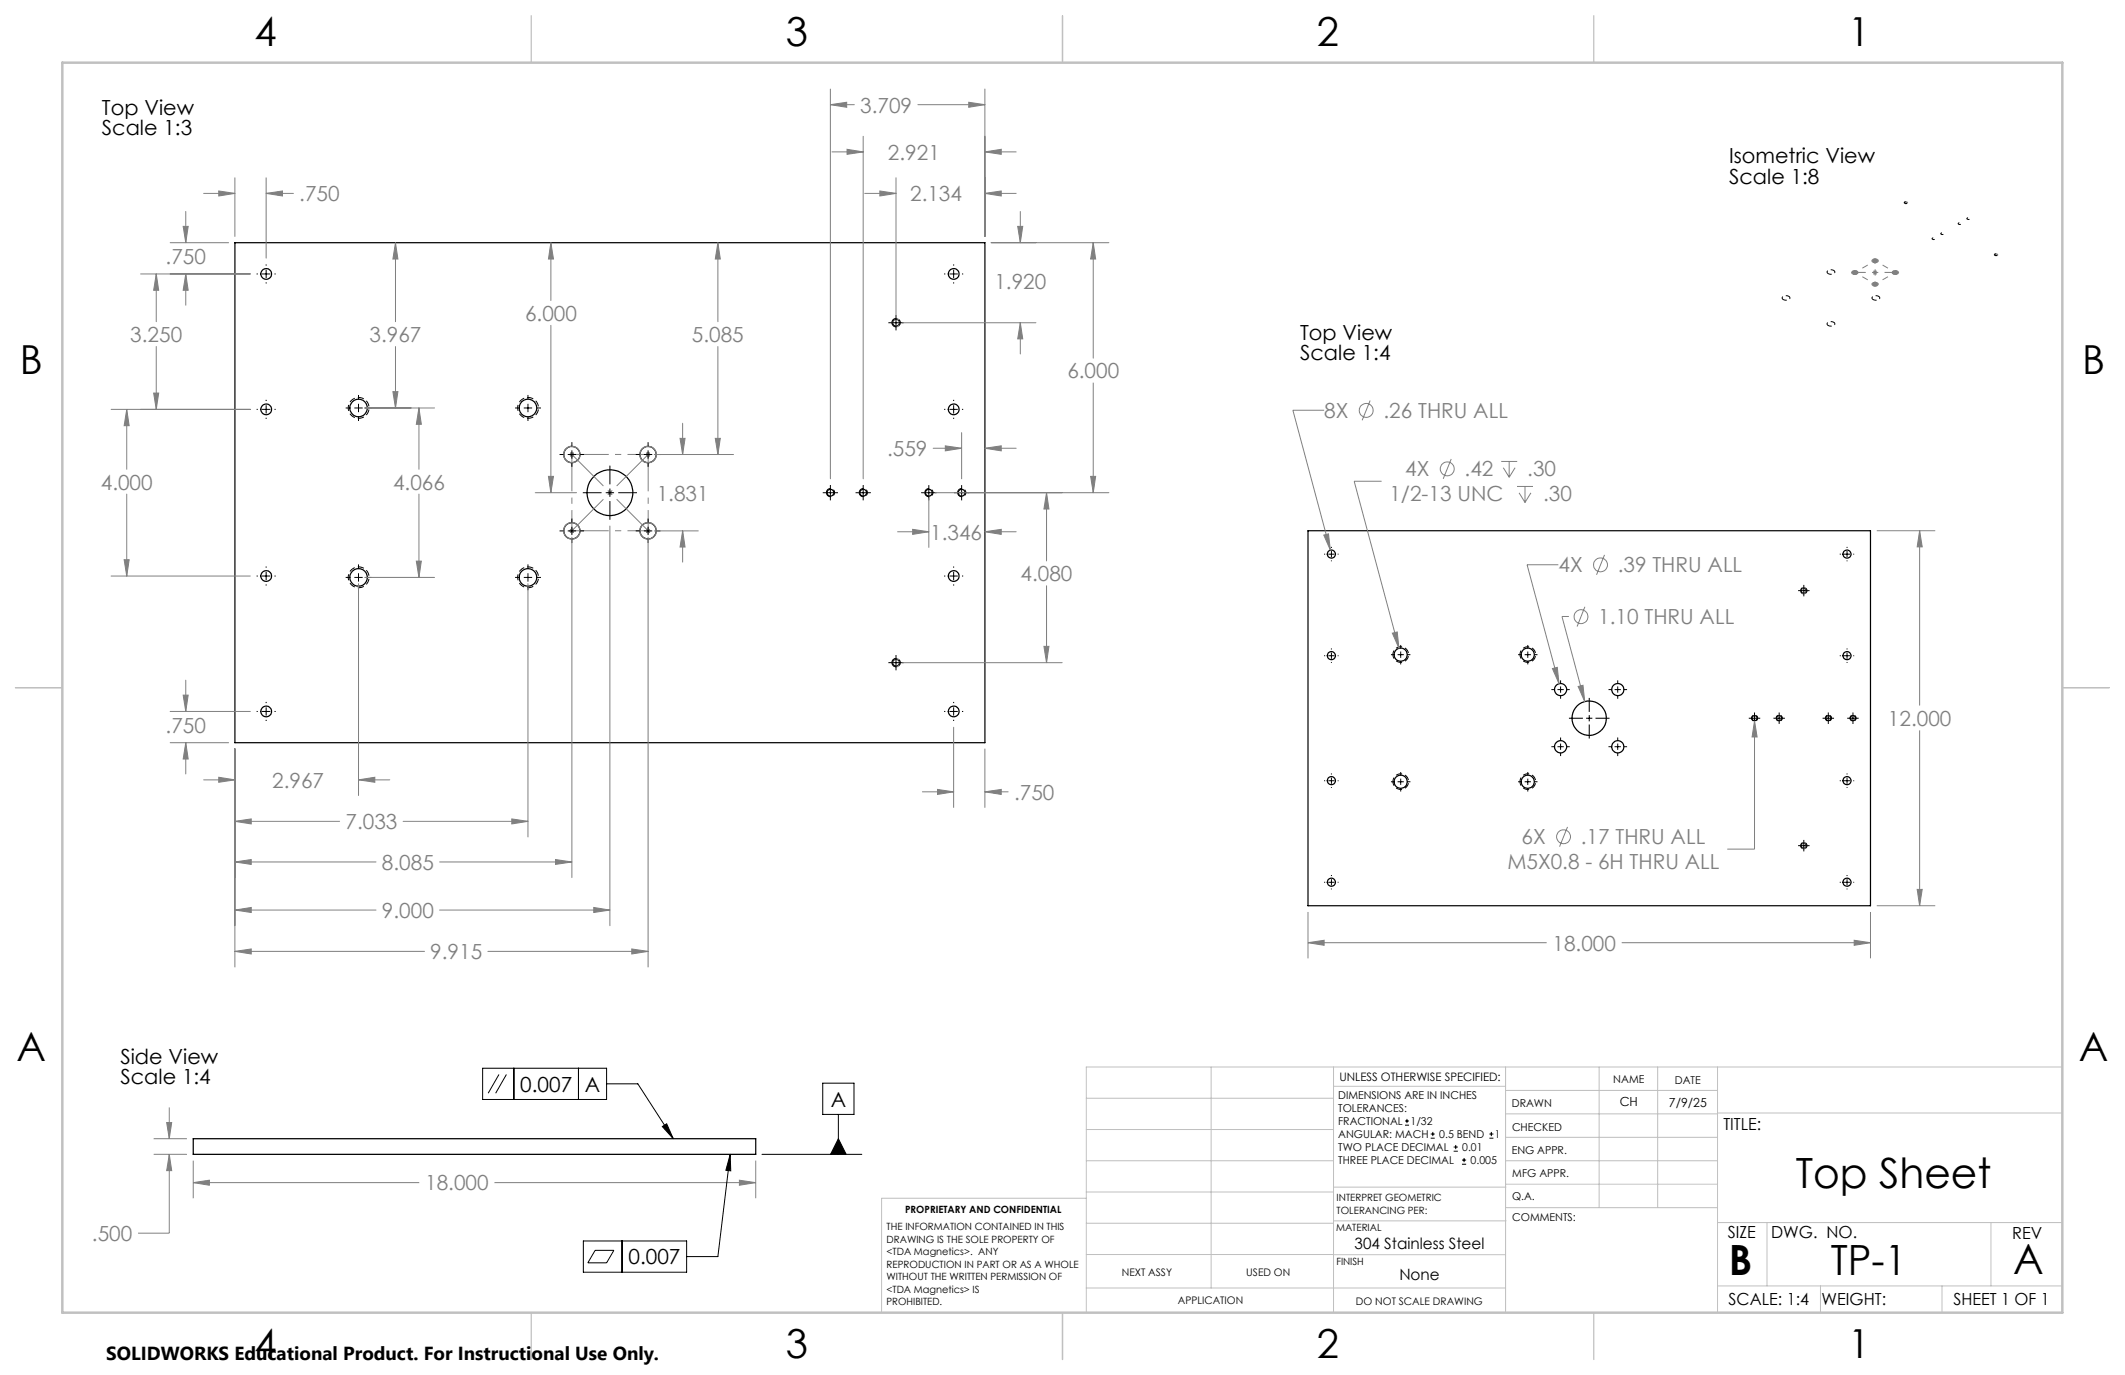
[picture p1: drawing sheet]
<svg xmlns="http://www.w3.org/2000/svg" width="432mm" height="279mm" viewBox="0 0 432 279" stroke-linecap="round" stroke-linejoin="round" font-family="sans-serif">
<g fill="none" stroke="#000" stroke-width=".25">
<path d="M47.7 49.3h152.4v101.6h-152.4zM265.8 107.8h114.3v76.2h-114.3zM39.3 231.4h114.3v3.2h-114.3z"/>
<circle cx="54.1" cy="55.7" r="1.09"/>
<circle cx="193.8" cy="55.7" r="1.09"/>
<circle cx="182.1" cy="65.6" r=".7"/>
<circle cx="54.1" cy="83.2" r="1.09"/>
<circle cx="72.9" cy="82.9" r="1.79"/>
<circle cx="107.3" cy="82.9" r="1.78"/>
<circle cx="116.2" cy="92.4" r="1.65"/>
<circle cx="131.7" cy="92.4" r="1.65"/>
<circle cx="193.8" cy="83.2" r="1.09"/>
<circle cx="54.1" cy="117" r="1.09"/>
<circle cx="72.9" cy="117.3" r="1.79"/>
<circle cx="107.3" cy="117.3" r="1.78"/>
<circle cx="116.2" cy="107.9" r="1.66"/>
<circle cx="123.9" cy="100.1" r="4.7"/>
<circle cx="131.7" cy="107.9" r="1.66"/>
<circle cx="168.7" cy="100.1" r=".7"/>
<circle cx="175.4" cy="100.1" r=".7"/>
<circle cx="188.7" cy="100.1" r=".7"/>
<circle cx="193.8" cy="117" r="1.09"/>
<circle cx="195.4" cy="100.1" r=".7"/>
<circle cx="270.5" cy="112.6" r=".83"/>
<circle cx="375.3" cy="112.6" r=".83"/>
<circle cx="182.1" cy="134.7" r=".7"/>
<circle cx="270.5" cy="133.2" r=".83"/>
<circle cx="284.6" cy="133" r="1.34"/>
<circle cx="310.4" cy="133" r="1.34"/>
<circle cx="366.5" cy="120" r=".52"/>
<circle cx="375.3" cy="133.2" r=".83"/>
<circle cx="54.1" cy="144.6" r="1.09"/>
<circle cx="193.8" cy="144.6" r="1.09"/>
<circle cx="270.5" cy="158.6" r=".83"/>
<circle cx="284.6" cy="158.9" r="1.34"/>
<circle cx="310.4" cy="158.9" r="1.34"/>
<circle cx="317.1" cy="151.8" r="1.24"/>
<circle cx="317.1" cy="140.1" r="1.24"/>
<circle cx="322.9" cy="145.9" r="3.5"/>
<circle cx="328.7" cy="151.8" r="1.25"/>
<circle cx="328.7" cy="140.1" r="1.25"/>
<circle cx="356.5" cy="145.9" r=".53"/>
<circle cx="361.5" cy="145.9" r=".52"/>
<circle cx="371.5" cy="145.9" r=".53"/>
<circle cx="375.3" cy="158.6" r=".83"/>
<circle cx="376.5" cy="145.9" r=".53"/>
<circle cx="270.5" cy="179.3" r=".83"/>
<circle cx="366.5" cy="171.9" r=".52"/>
<circle cx="375.3" cy="179.3" r=".83"/>
</g>
<g fill="none" stroke="#000" stroke-width=".2">
<path d="M52.1 55.7h.3M53.2 55.7h1.7M54.1 53.7v.3M54.1 54.8v1.7M54.1 57.4v.2M55.8 55.7h.2M191.8 55.7h.3M192.9 55.7h1.7M193.8 53.7v.3M193.8 54.8v1.7M193.8 57.4v.2M195.5 55.7h.2"/>
<path d="M180.5 65.6h3.1M182.1 64v3.1M52.1 83.2h.3M53.2 83.2h1.7M54.1 81.2v.3M54.1 82.3v1.7M54.1 84.9v.2M55.8 83.2h.2M70.2 82.9h1M72 82.9h1.7M72.8 80.3v.9M72.8 82.1v1.6"/>
<path d="M72.8 84.6v.9M74.5 82.9h1M104.7 82.9h.9M106.4 82.9h1.7M107.3 80.3v.9M107.3 82.1v1.6M107.3 84.6v.9M109 82.9h.9M113.7 92.4h.8M115.4 92.4h1.7M116.2 89.9v.8M116.2 91.5v1.7"/>
<path d="M116.2 94.1v.8M117.9 92.4h.8M123.9 94.6v3.8M123.9 99.3v1.7M129.2 92.4h.8M130.8 92.4h1.7M131.7 89.9v.8M131.7 91.5v1.7M131.7 94.1v.8M133.4 92.4h.8M168.7 98.6v3.1M175.4 98.6v3.1"/>
<path d="M188.7 98.6v3.1M191.8 83.2h.3M192.9 83.2h1.7M193.8 81.2v.3M193.8 82.3v1.7M193.8 84.9v.2M195.4 98.6v3.1M195.5 83.2h.2M52.1 117.1h.3M53.2 117.1h1.7M54.1 115.1v.3M54.1 116.2v1.7"/>
<path d="M54.1 118.7v.3M55.8 117.1h.2M70.2 117.3h1M72 117.3h1.7M72.8 114.7v.9M72.8 116.5v1.7M72.8 119v.9M74.5 117.3h1M104.7 117.3h.9M106.4 117.3h1.7M107.3 114.7v.9M107.3 116.5v1.7"/>
<path d="M107.3 119v.9M109 117.3h.9M113.7 107.9h.8M115.4 107.9h1.7M116.2 105.4v.8M116.2 107v1.7M116.2 109.6v.7M117.9 107.9h.8M118.4 100.1h3.8M123.1 100.1h1.7M123.9 101.8v3.8M125.6 100.1h3.8"/>
<path d="M129.2 107.9h.8M130.8 107.9h1.7M131.7 105.4v.8M131.7 107v1.7M131.7 109.6v.7M133.4 107.9h.8M167.2 100.1h3.1M173.8 100.1h3.2M187.2 100.1h3.1M191.8 117.1h.3M192.9 117.1h1.7M193.8 115.1v.3"/>
<path d="M193.8 116.2v1.7M193.8 118.7v.3M193.9 100.1h3.1M195.5 117.1h.2M269.1 112.6h.2M269.9 112.6h1.3M270.5 111.1v.2M270.5 112v1.2M270.5 113.9v.2M271.8 112.6h.2M366.5 118.9v2.3M373.8 112.6h.3"/>
<path d="M374.7 112.6h1.3M375.3 111.1v.2M375.3 112v1.2M375.3 113.9v.2M376.6 112.6h.2M180.5 134.7h3.1M182.1 133.1v3.1M269.1 133.2h.2M269.9 133.2h1.3M270.5 131.8v.2M270.5 132.6v1.3M270.5 134.5v.2"/>
<path d="M271.8 133.2h.2M282.6 133h.8M284 133h1.3M284.6 131.1v.7M284.6 132.4v1.3M284.6 134.3v.7M285.9 133h.7M308.5 133h.7M309.8 133h1.3M310.4 131.1v.7M310.4 132.4v1.3M310.4 134.3v.7"/>
<path d="M311.7 133h.7M317.1 138.3v.6M317.1 139.5v1.3M328.7 138.3v.6M328.7 139.5v1.3M365.4 120h2.3M373.8 133.2h.3M374.7 133.2h1.3M375.3 131.8v.2M375.3 132.6v1.3M375.3 134.5v.2M376.6 133.2h.2"/>
<path d="M52.1 144.6h.3M53.2 144.6h1.7M54.1 142.6v.3M54.1 143.7v1.7M54.1 146.3v.2M55.8 144.6h.2M191.8 144.6h.3M192.9 144.6h1.7M193.8 142.6v.3M193.8 143.7v1.7M193.8 146.3v.2M195.5 144.6h.2"/>
<path d="M269.1 158.6h.2M269.9 158.6h1.3M270.5 157.2v.2M270.5 158v1.3M270.5 159.9v.2M271.8 158.6h.2M282.6 158.9h.8M284 158.9h1.3M284.6 156.9v.7M284.6 158.2v1.3M285.9 158.9h.7M308.5 158.9h.7"/>
<path d="M309.8 158.9h1.3M310.4 156.9v.7M310.4 158.2v1.3M311.7 158.9h.7M315.2 140.1h.6M315.2 151.7h.6M316.5 140.1h1.2M316.5 151.7h1.2M317.1 141.4v.6M317.1 149.9v.6M317.1 151.1v1.3M317.1 153v.6"/>
<path d="M318.4 140.1h.6M318.4 151.7h.6M318.8 145.9h2.9M322.3 145.9h1.3M322.9 141.8v2.9M322.9 145.3v1.3M322.9 147.2v2.9M324.2 145.9h2.9M326.8 140.1h.6M326.8 151.7h.6M328.1 140.1h1.3M328.1 151.7h1.3"/>
<path d="M328.7 141.4v.6M328.7 149.9v.6M328.7 151.1v1.3M328.7 153v.6M330 140.1h.6M330 151.7h.6M355.4 145.9h2.3M356.5 144.8v2.3M360.4 145.9h2.3M361.5 144.8v2.3M370.3 145.9h2.4M371.5 144.8v2.3"/>
<path d="M373.8 158.6h.3M374.7 158.6h1.3M375.3 157.2v.2M375.3 158v1.3M375.3 159.9v.2M375.4 145.9h2.3M376.5 144.8v2.3M376.6 158.6h.2M269.1 179.3h.2M269.9 179.3h1.3M270.5 177.8v.2M270.5 178.6v1.3"/>
<path d="M271.8 179.3h.2M284.6 160.1v.7M310.4 160.1v.7M365.4 171.8h2.3M366.5 170.7v2.3M373.8 179.3h.3M374.7 179.3h1.3M375.3 177.8v.2M375.3 178.6v1.3M376.6 179.3h.2M270.5 180.6v.1M375.3 180.6v.1"/>
<path d="M98.1 217.1h25.2v6.3h-25.2zM101.4 218.3l-2.2 3.8M102.9 218.3l-2.2 3.8M104.4 217.1v6.3M117.5 217.1v6.3M123.3 220.2h6.3l7.2 11.2M134.6 228.9l.9-.5 1.3 3zM148.4 234.6l-2.5 20.7h-6.4M148.4 234.6l.1 3.3-1-.1zM154.8 234.6h20.3M167.2 220.1h6.3v6.3h-6.3zM170.4 226.4v8.2"/>
<path d="M170.4 231.4l1.5 3.2h-3.1zM285.5 228.6h.8M285.5 227.8h.8M285.9 227.4v.8M290.7 231.3h.8M290.7 230.4h.8M291.1 230v.9M295.4 233.9h.8M295.4 233.1h.8M295.8 232.7v.8M297.1 236.6h.8M297.1 235.7h.8"/>
<path d="M297.5 235.3v.8M302.6 231.3h.9M302.6 230.4h.9M303 230v.9M118.5 252.2h21v6.3h-21zM120.9 254.1h3.8l-1.4 2.5h-3.8zM126.4 252.2v6.3"/>
</g>
<g fill="none" stroke="#808080" stroke-width=".2">
<path d="M168.7 18.1v79.2M200.1 18.1v29.9M41.4 39.3h6.3M44.4 38.8l3.3 .5-3.3 .5zM47.7 36.1v11.9M54.1 39.3h5.5M54.1 36.1v16.4M54.1 39.3l3.3-.5v1zM168.7 21.3l3.3-.5v1zM168.7 21.3h4.9M169.1 30.9h6.3M172.1 30.3l3.3 .6-3.3 .5z"/>
<path d="M175.4 27.7v69.6M175.7 39.3h6.4M178.8 38.8l3.3 .5-3.3 .5zM182.1 36.1v28.2M186.5 21.3h13.6M196.8 20.8l3.3 .5-3.3 .5zM200.1 39.3l3.3-.5v1zM200.1 30.9l3.3-.6v1.1zM200.1 39.3h6.4M200.1 30.9h6.4M28.6 55.7h22.3M31.7 55.7v9.7"/>
<path d="M31.8 55.7l.4 3.3h-1zM34.6 49.3h11.9M37.2 46h1l-.5 3.3zM37.7 43v6.3M37.7 55.7v6.3M37.7 55.7l.5 3.3h-1zM80.4 49.3v16.1M80.4 49.3l.5 3.3h-1.1zM111.9 49.3l.6 3.3h-1.1zM111.9 49.3v11.8M145.9 49.3v16.1M145.9 49.3l.5 3.3h-1.1z"/>
<path d="M201.4 49.3h23.9M206.8 46h1l-.5 3.3zM207.3 43v6.3M222.1 49.3v23.5M222.1 49.3l.5 3.3h-1zM376.4 55.4h1M376.6 55l.7 .7M376.9 54.9v1M377.3 55l-.7 .7M380.5 55.4h1M380.5 53h1M380.5 57.7h1"/>
<path d="M380.6 55l.8 .7M380.6 52.6l.8 .7M380.6 57.4l.8 .7M381 52.5v1M381 54.9v1M381 57.3v.9M381.4 55l-.8 .7M381.4 52.6l-.8 .7M381.4 57.4l-.8 .7M384.6 55.4h1M384.8 55l.7 .7M385.1 54.9v1"/>
<path d="M385.5 55l-.7 .7M31.2 79.9h1l-.4 3.3zM31.7 70.4v12.8M79.8 79.6h1.1l-.5 3.3zM80.4 70.4v12.5M111.9 66.1v34M145.9 70.4v22M183.3 65.6h27.2M207.3 65.6v6.3M207.3 65.6l.5 3.3h-1zM222.1 77.8v22.3M22.6 83.2h28.3"/>
<path d="M25.8 83.2l.4 3.3h-1zM25.8 83.2v12.2M74.1 82.9h14.2M85.1 82.9v12.5M85.1 82.9l.5 3.3h-1zM111.4 96.8h1.1l-.6 3.3zM115.7 92.4h1M115.9 92l.7 .7M116.2 91.9v1M116.6 92l-.7 .7M123.6 99.8l.7 .7M123.9 99.6v1"/>
<path d="M124.3 99.8l-.7 .7M131.2 92.4h1M131.3 92l.7 .7M131.7 91.9v1M132 92l-.7 .7M133 92.4h16M138.2 89.1h1l-.5 3.3zM138.7 86v6.4M145.3 89.1h1.1l-.5 3.3zM189.6 91.1h5.8M192.1 90.6l3.3 .5-3.3 .5zM195.4 87.9v9.4"/>
<path d="M200.1 91.1l3.3-.5v1zM200.1 91.1h6.4M221.6 96.8h1l-.5 3.3zM269.1 83.4h-6.4l7.6 28.4M278.4 81.4l-1.6 4M280.7 97.8h-5.5l9.1 33.9M294.9 93.3l-1.6 4M305 93.8h3.3M305.5 95l1.2 2M306.7 93.8v3.2M307.9 95l-1.2 2M308.3 98.8h3.2"/>
<path d="M309.9 98.8v3.3M22.6 117.1h28.3M25.2 113.7h1l-.4 3.4zM25.8 100.4v16.7M72.8 118.6v43M74.1 117.3h14.2M84.6 114h1l-.5 3.3zM85.1 100.4v16.9M107.3 118.6v51.5M108.8 100.1h8.4M115.7 107.9h1M115.9 107.5l.7 .7"/>
<path d="M116.2 107.4v1M116.2 109.1v69.2M116.6 107.5l-.7 .7M123.4 100.1h1M123.9 106.9v81.2M131.2 107.9h1M131.3 107.5l.7 .7M131.7 107.4v1M131.7 109.1v87.4M132 107.5l-.7 .7M133 107.9h8.9M138.7 107.9v6.3"/>
<path d="M138.7 107.9l.5 3.3h-1zM182.4 108.1h6.3M185.5 107.6l3.2 .5-3.2 .5zM188.7 101.4v9.8M190 100.1h35.3M200.1 108.1l3.3-.5v1zM200.1 108.1h6.4M212.7 100.1l.4 3.3h-1zM212.7 100.1v13.9M212.7 119v15.7M269 108.7l.9-.2 .4 3.3zM308.7 100.2l1.2 1.9"/>
<path d="M311.1 100.2l-1.2 1.9M316.7 114.8h-6.4l6.5 24.1M326 112.7l-1.6 4.1M381.4 107.8h11.8M390.1 107.8v35.6M390.1 107.8l.5 3.3h-1zM37.7 138.2v6.4M183.3 134.7h32.5M212.1 131.3h1l-.4 3.4zM282.9 128.7l1-.3 .4 3.3zM315.5 135.9l.9-.3 .4 3.3zM318.8 125.3h-1.4l4.6 17.3"/>
<path d="M320.7 139.5l1-.3 .3 3.4zM322.1 123.3l-1.6 4M34.6 144.6h16.3M34.6 150.9h11.9M37.2 141.3h1l-.5 3.3zM37.7 150.9v6.4M37.7 150.9l.5 3.3h-1zM41.4 158.5h6.3M44.4 157.9l3.3 .6-3.3 .5zM47.7 152.2v44.3M72.8 158.5h6.4M72.8 158.5l3.4-.6v1.1z"/>
<path d="M193.8 147.8v16.3M200.1 152.2v11.9M356.5 146.5l.5 3.3h-1zM356.5 146.5v26h-5.5M390.1 148.4v35.6M47.7 166.9h21.3M47.7 175.2h28.7M47.7 166.9l3.3-.5v1zM47.7 175.2l3.3-.5v.9zM81.9 166.9h25.4M89.3 175.2h26.9M104 166.4l3.3 .5-3.3 .5z"/>
<path d="M112.9 174.7l3.3 .5-3.3 .4zM187.4 160.9h6.4M190.5 160.4l3.3 .5-3.3 .5zM200.1 160.9l3.3-.5v1zM200.1 160.9h4.8M318.5 168l-1.6 4M47.7 193.3h38.6M47.7 184.9h28.7M47.7 193.3l3.3-.5v1.1zM47.7 184.9l3.3-.5v1zM89.3 184.9h34.6M99.1 193.3h32.6"/>
<path d="M120.6 184.4l3.3 .5-3.3 .5zM128.4 192.8l3.3 .5-3.3 .6zM265.8 185.3v9.4M265.8 191.6h48.5M265.8 191.6l3.3-.5v1zM329.5 191.6h50.6M376.8 191.1l3.3 .5-3.3 .5zM380.1 185.3v9.4M381.4 184h11.8M389.6 180.7h1l-.5 3.3zM31.2 231.4h6.8M31.2 234.6h6.8"/>
<path d="M33.9 228.1h1l-.5 3.3zM34.4 234.6v16h-6.4M34.4 225v6.4M34.4 234.6l.5 3.3h-1zM39.3 235.8v7.7M150.2 239.8l3.4 .5-3.4 .5zM153.6 235.8v7.7M39.3 240.3h45.9M39.3 240.3l3.2-.5v1zM100.5 240.3h53.1"/>
<circle cx="277.6" cy="83.4" r="1.4"/>
<circle cx="294.1" cy="95.3" r="1.42"/>
<circle cx="325.2" cy="114.8" r="1.42"/>
<circle cx="321.3" cy="125.3" r="1.41"/>
<circle cx="317.7" cy="170" r="1.42"/>
</g>
<g fill="none" stroke="#808080" stroke-width=".25">
<path d="M376.4 55.2a.66 .66 0 0 1 1.1 .3 .7 .7 0 0 1-1.2-.2zM380.4 52.9a.72 .72 0 0 1 1.2 .2 .68 .68 0 0 1-.6 .3 .68 .68 0 0 1-.6-.5zM380.4 57.6a.67 .67 0 0 1 .7-.2 .67 .67 0 0 1 .5 .5 .63 .63 0 0 1-.7 .3 .63 .63 0 0 1-.5-.6zM384.6 55.2a.61 .61 0 0 1 .7-.2 .61 .61 0 0 1 .4 .6 .72 .72 0 0 1-1.2-.3zM387 41.1l.4-.1a.26 .26 0 0 1 0 .4 .26 .26 0 0 1-.4-.1zM405.3 51.7l.4-.1a.19 .19 0 0 1 .2 .3 .19 .19 0 0 1-.3 0z"/>
<circle cx="182.1" cy="65.6" r=".83"/>
<circle cx="116.2" cy="92.4" r="1.65"/>
<circle cx="131.7" cy="92.4" r="1.66"/>
<circle cx="116.2" cy="107.9" r="1.66"/>
<circle cx="131.7" cy="107.9" r="1.67"/>
<circle cx="182.1" cy="134.7" r=".83"/>
<circle cx="366.5" cy="120" r=".62"/>
<circle cx="366.5" cy="171.8" r=".62"/>
</g>
<path d="M181.3 65.6a.83 .83 0 0 1 1.2-.8 .83 .83 0 0 1 .1 1.4 .83 .83 0 0 1-1.3-.5v-.1M167.9 100.1a.83 .83 0 0 1 1.2-.7 .83 .83 0 0 1 .1 1.4 .83 .83 0 0 1-1.3-.6v-.1M174.6 100.1a.83 .83 0 0 1 1.2-.7 .83 .83 0 0 1 .1 1.4 .83 .83 0 0 1-1.3-.6v-.1M187.9 100.1a.83 .83 0 0 1 1.2-.7 .83 .83 0 0 1 .1 1.4 .83 .83 0 0 1-1.3-.6v-.1M194.6 100.1a.83 .83 0 0 1 1.2-.7 .83 .83 0 0 1 .1 1.4 .83 .83 0 0 1-1.3-.6v-.1M181.3 134.6a.83 .83 0 0 1 1.2-.7 .83 .83 0 0 1 .1 1.4 .83 .83 0 0 1-1.3-.5v-.2" fill="none" stroke="#000" stroke-width=".2" stroke-dasharray="1.3 .6" stroke-dashoffset="-.1" stroke-linecap="butt"/>
<path d="M70.8 82.9a2.12 2.12 0 0 1 3.1-1.9 2.12 2.12 0 0 1 .2 3.6 2.12 2.12 0 0 1-3.3-1.5v-.2M105.2 82.9a2.12 2.12 0 0 1 3.1-1.9 2.12 2.12 0 0 1 .2 3.6 2.12 2.12 0 0 1-3.3-1.5v-.2M70.8 117.3a2.12 2.12 0 0 1 3.1-1.9 2.12 2.12 0 0 1 .2 3.7 2.12 2.12 0 0 1-3.3-1.6v-.2M105.2 117.3a2.12 2.12 0 0 1 3.1-1.9 2.12 2.12 0 0 1 .2 3.7 2.12 2.12 0 0 1-3.3-1.6v-.2" fill="none" stroke="#000" stroke-width=".2" stroke-dasharray="1.3 .6" stroke-dashoffset=".7" stroke-linecap="butt"/>
<path d="M387.1 41.3a.23 .23 0 0 1 .2-.3 .23 .23 0 0 1 .2 .3h-.4M392.7 48.6a.23 .23 0 0 1 .2-.3 .23 .23 0 0 1 .2 .3h-.4M394.5 47.6a.23 .23 0 0 1 .2-.3 .23 .23 0 0 1 .2 .3h-.4M398 45.6a.23 .23 0 0 1 .2-.3 .23 .23 0 0 1 .2 .3h-.4M399.8 44.5a.23 .23 0 0 1 .2-.3 .23 .23 0 0 1 .2 .3h-.4M405.4 51.9a.23 .23 0 0 1 .2-.3 .23 .23 0 0 1 .2 .3h-.4" fill="none" stroke="#000" stroke-width=".2" stroke-dasharray="1.3 .6" stroke-dashoffset=".8" stroke-linecap="butt"/>
<path d="M371.5 55.6a.42 .42 0 0 1-.2-.6 .42 .42 0 0 1 .5-.2h.4a.48 .48 0 0 1 .6 .5 .48 .48 0 0 1-.6 .4l-.7-.1M362.4 60.9a.42 .42 0 0 1-.2-.6 .42 .42 0 0 1 .5-.2h.4a.48 .48 0 0 1 .6 .5 .48 .48 0 0 1-.6 .4l-.7-.1M371.5 66.1a.42 .42 0 0 1-.2-.5 .42 .42 0 0 1 .5-.2h.4a.48 .48 0 0 1 .6 .4 .48 .48 0 0 1-.6 .5l-.7-.2M380.6 60.9a.42 .42 0 0 1-.2-.6 .42 .42 0 0 1 .6-.2h.4a.48 .48 0 0 1 .6 .5 .48 .48 0 0 1-.7 .4l-.7-.1" fill="none" stroke="#000" stroke-width=".2" stroke-dasharray="1.3 .6" stroke-dashoffset=".5" stroke-linecap="butt"/>
<path d="M365.9 120a.62 .62 0 0 1 .9-.6 .62 .62 0 0 1 .1 1.1 .62 .62 0 0 1-1-.4v-.1M355.9 145.9a.62 .62 0 0 1 .9-.5 .62 .62 0 0 1 .1 1 .62 .62 0 0 1-1-.4v-.1M360.9 145.9a.62 .62 0 0 1 .9-.5 .62 .62 0 0 1 .1 1 .62 .62 0 0 1-1-.4v-.1M370.9 145.9a.63 .63 0 0 1 .9-.5 .63 .63 0 0 1 .1 1 .63 .63 0 0 1-1-.4v-.1M375.9 145.9a.62 .62 0 0 1 .9-.5 .62 .62 0 0 1 .1 1 .62 .62 0 0 1-1-.4v-.1M365.9 171.8a.62 .62 0 0 1 .9-.5 .62 .62 0 0 1 .1 1 .62 .62 0 0 1-1-.4v-.1" fill="none" stroke="#000" stroke-width=".2" stroke-dasharray="1.3 .6" stroke-dashoffset=".6" stroke-linecap="butt"/>
<path d="M283 133a1.59 1.59 0 0 1 2.4-1.4 1.59 1.59 0 0 1 .1 2.7 1.59 1.59 0 0 1-2.4-1.1l-.1-.2M308.9 133a1.59 1.59 0 0 1 2.3-1.4 1.59 1.59 0 0 1 .1 2.7 1.59 1.59 0 0 1-2.4-1.1v-.2M283 158.8a1.59 1.59 0 0 1 2.4-1.4 1.59 1.59 0 0 1 .1 2.7 1.59 1.59 0 0 1-2.4-1.1l-.1-.2M308.9 158.8a1.59 1.59 0 0 1 2.3-1.4 1.59 1.59 0 0 1 .1 2.7 1.59 1.59 0 0 1-2.4-1.1v-.2" fill="none" stroke="#000" stroke-width=".2" stroke-dasharray="1.3 .6" stroke-dashoffset=".4" stroke-linecap="butt"/>
<path d="M116.2 92.3l15.5 15.5M131.7 92.3l-15.5 15.5" fill="none" stroke="#808080" stroke-width=".2" stroke-dasharray="15.2 1.3 1.3 1.3" stroke-dashoffset="6.2" stroke-linecap="butt"/>
<path d="M376.9 55.4h8.2" fill="none" stroke="#808080" stroke-width=".2" stroke-dasharray="15.2 1.3 1.3 1.3" stroke-dashoffset="13" stroke-linecap="butt"/>
<path d="M376.9 55.4l4.1 2.3M376.9 55.4l4.1-2.4M381 53v4.7M381 53l4.1 2.4M381 57.7l4.1-2.3" fill="none" stroke="#808080" stroke-width=".2" stroke-dasharray="15.2 1.3 1.3 1.3" stroke-dashoffset="14.8" stroke-linecap="butt"/>
<path d="M116.2 92.3v15.5M131.7 92.3v15.5" fill="none" stroke="#808080" stroke-width=".2" stroke-dasharray="15.2 1.3 1.3 1.3" stroke-dashoffset="7.7" stroke-linecap="butt"/>
<path d="M116.2 92.3h15.5M116.2 107.8h15.5" fill="none" stroke="#808080" stroke-width=".2" stroke-dasharray="15.2 1.3 1.3 1.3" stroke-dashoffset="7.8" stroke-linecap="butt"/>
<g fill="none" stroke="#c0c0c0" stroke-width=".2">
<path d="M246.1 216.8v44.9M271 216.8v49.9M305.9 216.8v49.9M324.9 216.8v28.6M336.8 216.8v28.6M349 216.8v49.9M419.1 216.8h-198.4v49.9M220.7 235.9h50.3M220.7 229.5h50.3M220.7 223.2h50.3M271 220.7h34.9M305.9 231.1h43.1"/>
<path d="M305.9 226.3h43.1M305.9 221.6h43.1M305.9 235.9h43.1M349 226.2h70.1M220.7 248.6h50.3M220.7 242.2h50.3M220.7 254.9h50.3M220.7 243.5h-41.6v23.2M271 255h34.9M271 248.1h35M271 241.2h35M305.9 240.6h43.1"/>
<path d="M306 245.4h43M349 248.4h70.1M359.1 248.4v12.9M404.6 248.4v12.9M220.7 261.7h85.2M349 261.3h70.1M369.9 261.3v5.4M394.6 261.3v5.4"/>
</g>
<path d="M108 3.2v9.5M215.9 3.2v9.5M323.8 3.2v9.5M3.1 139.7h9.6M419.1 139.7h9.5M108 266.7v9.6M215.9 266.7v9.6M323.8 266.7v9.6" fill="none" stroke="#c0c0c0" stroke-width=".25"/>
<path d="M12.7 12.7h406.4v254h-406.4z" fill="none" stroke="#c0c0c0" stroke-width=".5"/>
<path d="M148.4 234.6l.1 3.3-1-.1zM134.6 228.9l.9-.5 1.3 3zM170.4 231.4l1.5 3.2h-3.1z" fill="#000"/>
<g fill="#808080">
<path d="M37.7 55.7l.5 3.3h-1zM37.2 46h1l-.5 3.3zM31.8 55.7l.4 3.3h-1zM31.2 79.9h1l-.4 3.3zM25.2 113.7h1l-.4 3.4zM25.8 83.2l.4 3.3h-1zM37.2 141.3h1l-.5 3.3zM37.7 150.9l.5 3.3h-1zM145.3 89.1h1.1l-.5 3.3zM145.9 49.3l.5 3.3h-1.1zM138.2 89.1h1l-.5 3.3zM138.7 107.9l.5 3.3h-1zM207.3 65.6l.5 3.3h-1zM206.8 46h1l-.5 3.3zM111.4 96.8h1.1l-.6 3.3zM111.9 49.3l.6 3.3h-1.1zM221.6 96.8h1l-.5 3.3zM222.1 49.3l.5 3.3h-1zM79.8 79.6h1.1l-.5 3.3zM80.4 49.3l.5 3.3h-1.1zM85.1 82.9l.5 3.3h-1zM84.6 114h1l-.5 3.3zM212.1 131.3h1l-.4 3.4zM212.7 100.1l.4 3.3h-1zM72.8 158.5l3.4-.6v1.1zM44.4 157.9l3.3 .6-3.3 .5zM104 166.4l3.3 .5-3.3 .5zM47.7 166.9l3.3-.5v1zM112.9 174.7l3.3 .5-3.3 .4zM47.7 175.2l3.3-.5v.9zM128.4 192.8l3.3 .5-3.3 .6zM47.7 193.3l3.3-.5v1.1zM178.8 38.8l3.3 .5-3.3 .5zM200.1 39.3l3.3-.5v1zM200.1 30.9l3.3-.6v1.1zM172.1 30.3l3.3 .6-3.3 .5zM196.8 20.8l3.3 .5-3.3 .5zM168.7 21.3l3.3-.5v1zM190.5 160.4l3.3 .5-3.3 .5zM200.1 160.9l3.3-.5v1zM54.1 39.3l3.3-.5v1zM44.4 38.8l3.3 .5-3.3 .5zM200.1 91.1l3.3-.5v1zM192.1 90.6l3.3 .5-3.3 .5zM120.6 184.4l3.3 .5-3.3 .5zM47.7 184.9l3.3-.5v1zM185.5 107.6l3.2 .5-3.2 .5zM200.1 108.1l3.3-.5v1z"/>
<path d="M33.9 228.1h1l-.5 3.3zM34.4 234.6l.5 3.3h-1zM150.2 239.8l3.4 .5-3.4 .5zM39.3 240.3l3.2-.5v1zM265.8 191.6l3.3-.5v1zM376.8 191.1l3.3 .5-3.3 .5zM389.6 180.7h1l-.5 3.3zM390.1 107.8l.5 3.3h-1zM269 108.7l1.3 3.1-.4-3.3zM282.9 128.7l1.4 3-.4-3.3zM315.5 135.9l1.3 3-.4-3.3zM320.7 139.5l1.3 3.1-.3-3.4zM356.5 146.5l-.5 3.3h1z"/>
</g>
<g font-size="8.5">
<text x="364.9" y="241.5">Top Sheet</text>
<text x="351.3" y="259">B</text>
<text x="372" y="259">TP-1</text>
<text x="409.1" y="258.9">A</text>
</g>
<g font-size="8.1">
<text x="51.7" y="9.3">4</text>
<text x="159.7" y="9.3">3</text>
<text x="267.6" y="9.3">2</text>
<text x="375.6" y="9.3">1</text>
<text x="4" y="76">B</text>
<text x="423.1" y="76">B</text>
<text x="3.3" y="215.7">A</text>
<text x="422.4" y="215.7">A</text>
<text x="51.7" y="276">4</text>
<text x="159.7" y="276">3</text>
<text x="267.6" y="276">2</text>
<text x="375.6" y="276">1</text>
</g>
<g font-size="4.2">
<text x="20.7" y="23.3">Top View</text>
<text x="20.7" y="27.5">Scale 1:3</text>
<text x="351.4" y="33.1">Isometric View</text>
<text x="351.4" y="37.3">Scale 1:8</text>
<text x="264.2" y="69">Top View</text>
<text x="264.2" y="73.2">Scale 1:4</text>
<text x="24.5" y="216.1">Side View</text>
<text x="24.5" y="220.3">Scale 1:4</text>
<text x="105.7" y="221.8">0.007</text>
<text x="118.9" y="221.8">A</text>
<text x="168.8" y="224.9">A</text>
<text x="127.7" y="256.9">0.007</text>
</g>
<g font-size="4.2" fill="#808080">
<text x="174.8" y="22.9">3.709</text>
<text x="180.4" y="32.4">2.921</text>
<text x="60.8" y="40.9">.750</text>
<text x="184.9" y="40.9">2.134</text>
<text x="33.7" y="53.7">.750</text>
<text x="202.1" y="58.7">1.920</text>
<text x="106.7" y="65.2">6.000</text>
<text x="26.5" y="69.5">3.250</text>
<text x="75.1" y="69.5">3.967</text>
<text x="140.6" y="69.5">5.085</text>
<text x="216.9" y="76.9">6.000</text>
<text x="269.1" y="84.9">8X</text>
<text x="281.1" y="84.9">.26 THRU ALL</text>
<text x="180.3" y="92.7">.559</text>
<text x="20.5" y="99.5">4.000</text>
<text x="79.9" y="99.5">4.066</text>
<text x="133.4" y="101.8">1.831</text>
<text x="282.3" y="101.9">1/2-13 UNC</text>
<text x="285.5" y="96.8">4X</text>
<text x="297.6" y="96.8">.42</text>
<text x="310.3" y="96.8">.30</text>
<text x="313.6" y="101.9">.30</text>
<text x="189" y="109.6">1.346</text>
<text x="207.4" y="118.1">4.080</text>
<text x="316.7" y="116.3">4X</text>
<text x="328.7" y="116.3">.39 THRU ALL</text>
<text x="324.8" y="126.8">1.10 THRU ALL</text>
<text x="33.7" y="148.9">.750</text>
<text x="383.6" y="147.5">12.000</text>
<text x="55.3" y="160">2.967</text>
<text x="206.1" y="162.5">.750</text>
<text x="70.2" y="168.5">7.033</text>
<text x="309.2" y="171.6">6X</text>
<text x="321.2" y="171.6">.17 THRU ALL</text>
<text x="77.6" y="176.7">8.085</text>
<text x="306.3" y="176.7">M5X0.8 - 6H THRU ALL</text>
<text x="77.6" y="186.5">9.000</text>
<text x="87.4" y="194.9">9.915</text>
<text x="315.5" y="193.1">18.000</text>
<text x="86.4" y="241.9">18.000</text>
<text x="18.7" y="252.2">.500</text>
</g>
<text font-size="3.8" x="21.6" y="276.3">SOLIDWORKS Educational Product. For Instructional Use Only.</text>
<g font-size="3.4">
<text x="350.2" y="229.5">TITLE:</text>
<text x="351.1" y="251.6">SIZE</text>
<text x="359.9" y="251.6">DWG. NO.</text>
<text x="408.9" y="251.7">REV</text>
<text x="351.2" y="265.2">SCALE: 1:4</text>
<text x="370.1" y="265.3">WEIGHT:</text>
<text x="396.9" y="265.2">SHEET 1 OF 1</text>
</g>
<g font-size="3.2">
<text x="275.3" y="253.8">304 Stainless Steel</text>
<text x="284.4" y="260.1">None</text>
</g>
<g font-size="2.5">
<text x="329.1" y="224.8">CH</text>
<text x="339.1" y="224.9">7/9/25</text>
</g>
<text font-size="2.4" x="272.2" y="219.7">UNLESS OTHERWISE SPECIFIED:</text>
<g font-size="2.2">
<text x="327.8" y="220.1">NAME</text>
<text x="340.3" y="220.2">DATE</text>
<text x="271.9" y="223.3">DIMENSIONS ARE IN INCHES</text>
<text x="271.9" y="225.9">TOLERANCES:</text>
<text x="307.2" y="224.9">DRAWN</text>
<text x="271.9" y="233.9">TWO PLACE DECIMAL</text>
<text x="271.9" y="228.6">FRACTIONAL</text>
<text x="271.9" y="231.3">ANGULAR: MACH</text>
<text x="286.6" y="228.6">1/32</text>
<text x="292.5" y="231.3">0.5 BEND</text>
<text x="297.1" y="233.9">0.01</text>
<text x="303.8" y="231.3">1</text>
<text x="307.3" y="229.8">CHECKED</text>
<text x="271.9" y="236.6">THREE PLACE DECIMAL</text>
<text x="298.8" y="236.6">0.005</text>
<text x="307.2" y="234.5">ENG APPR.</text>
<text x="307.3" y="239.2">MFG APPR.</text>
<text x="307.3" y="243.9">Q.A.</text>
<text x="307.3" y="248.1">COMMENTS:</text>
</g>
<g font-size="2.1">
<text x="227.9" y="259.2">NEXT ASSY</text>
<text x="253.3" y="259.2">USED ON</text>
<text x="239.3" y="265">APPLICATION</text>
<text x="275.5" y="265.1">DO NOT SCALE DRAWING</text>
</g>
<g font-size="2">
<text x="271.6" y="244.1">INTERPRET GEOMETRIC</text>
<text x="180.2" y="250">THE INFORMATION CONTAINED IN THIS</text>
<text x="183.9" y="246.4">PROPRIETARY AND CONFIDENTIAL</text>
<text x="271.5" y="250.2">MATERIAL</text>
<text x="271.6" y="246.6">TOLERANCING PER:</text>
<text x="180.2" y="252.5">DRAWING IS THE SOLE PROPERTY OF</text>
<text x="180.2" y="255.1">&lt;TDA Magnetics&gt;. ANY</text>
<text x="180.2" y="257.6">REPRODUCTION IN PART OR AS A WHOLE</text>
<text x="271.5" y="257">FINISH</text>
<text x="180.2" y="260.1">WITHOUT THE WRITTEN PERMISSION OF</text>
<text x="180.2" y="262.6">&lt;TDA Magnetics&gt; IS</text>
<text x="180.2" y="265.2">PROHIBITED.</text>
</g>
</svg>
